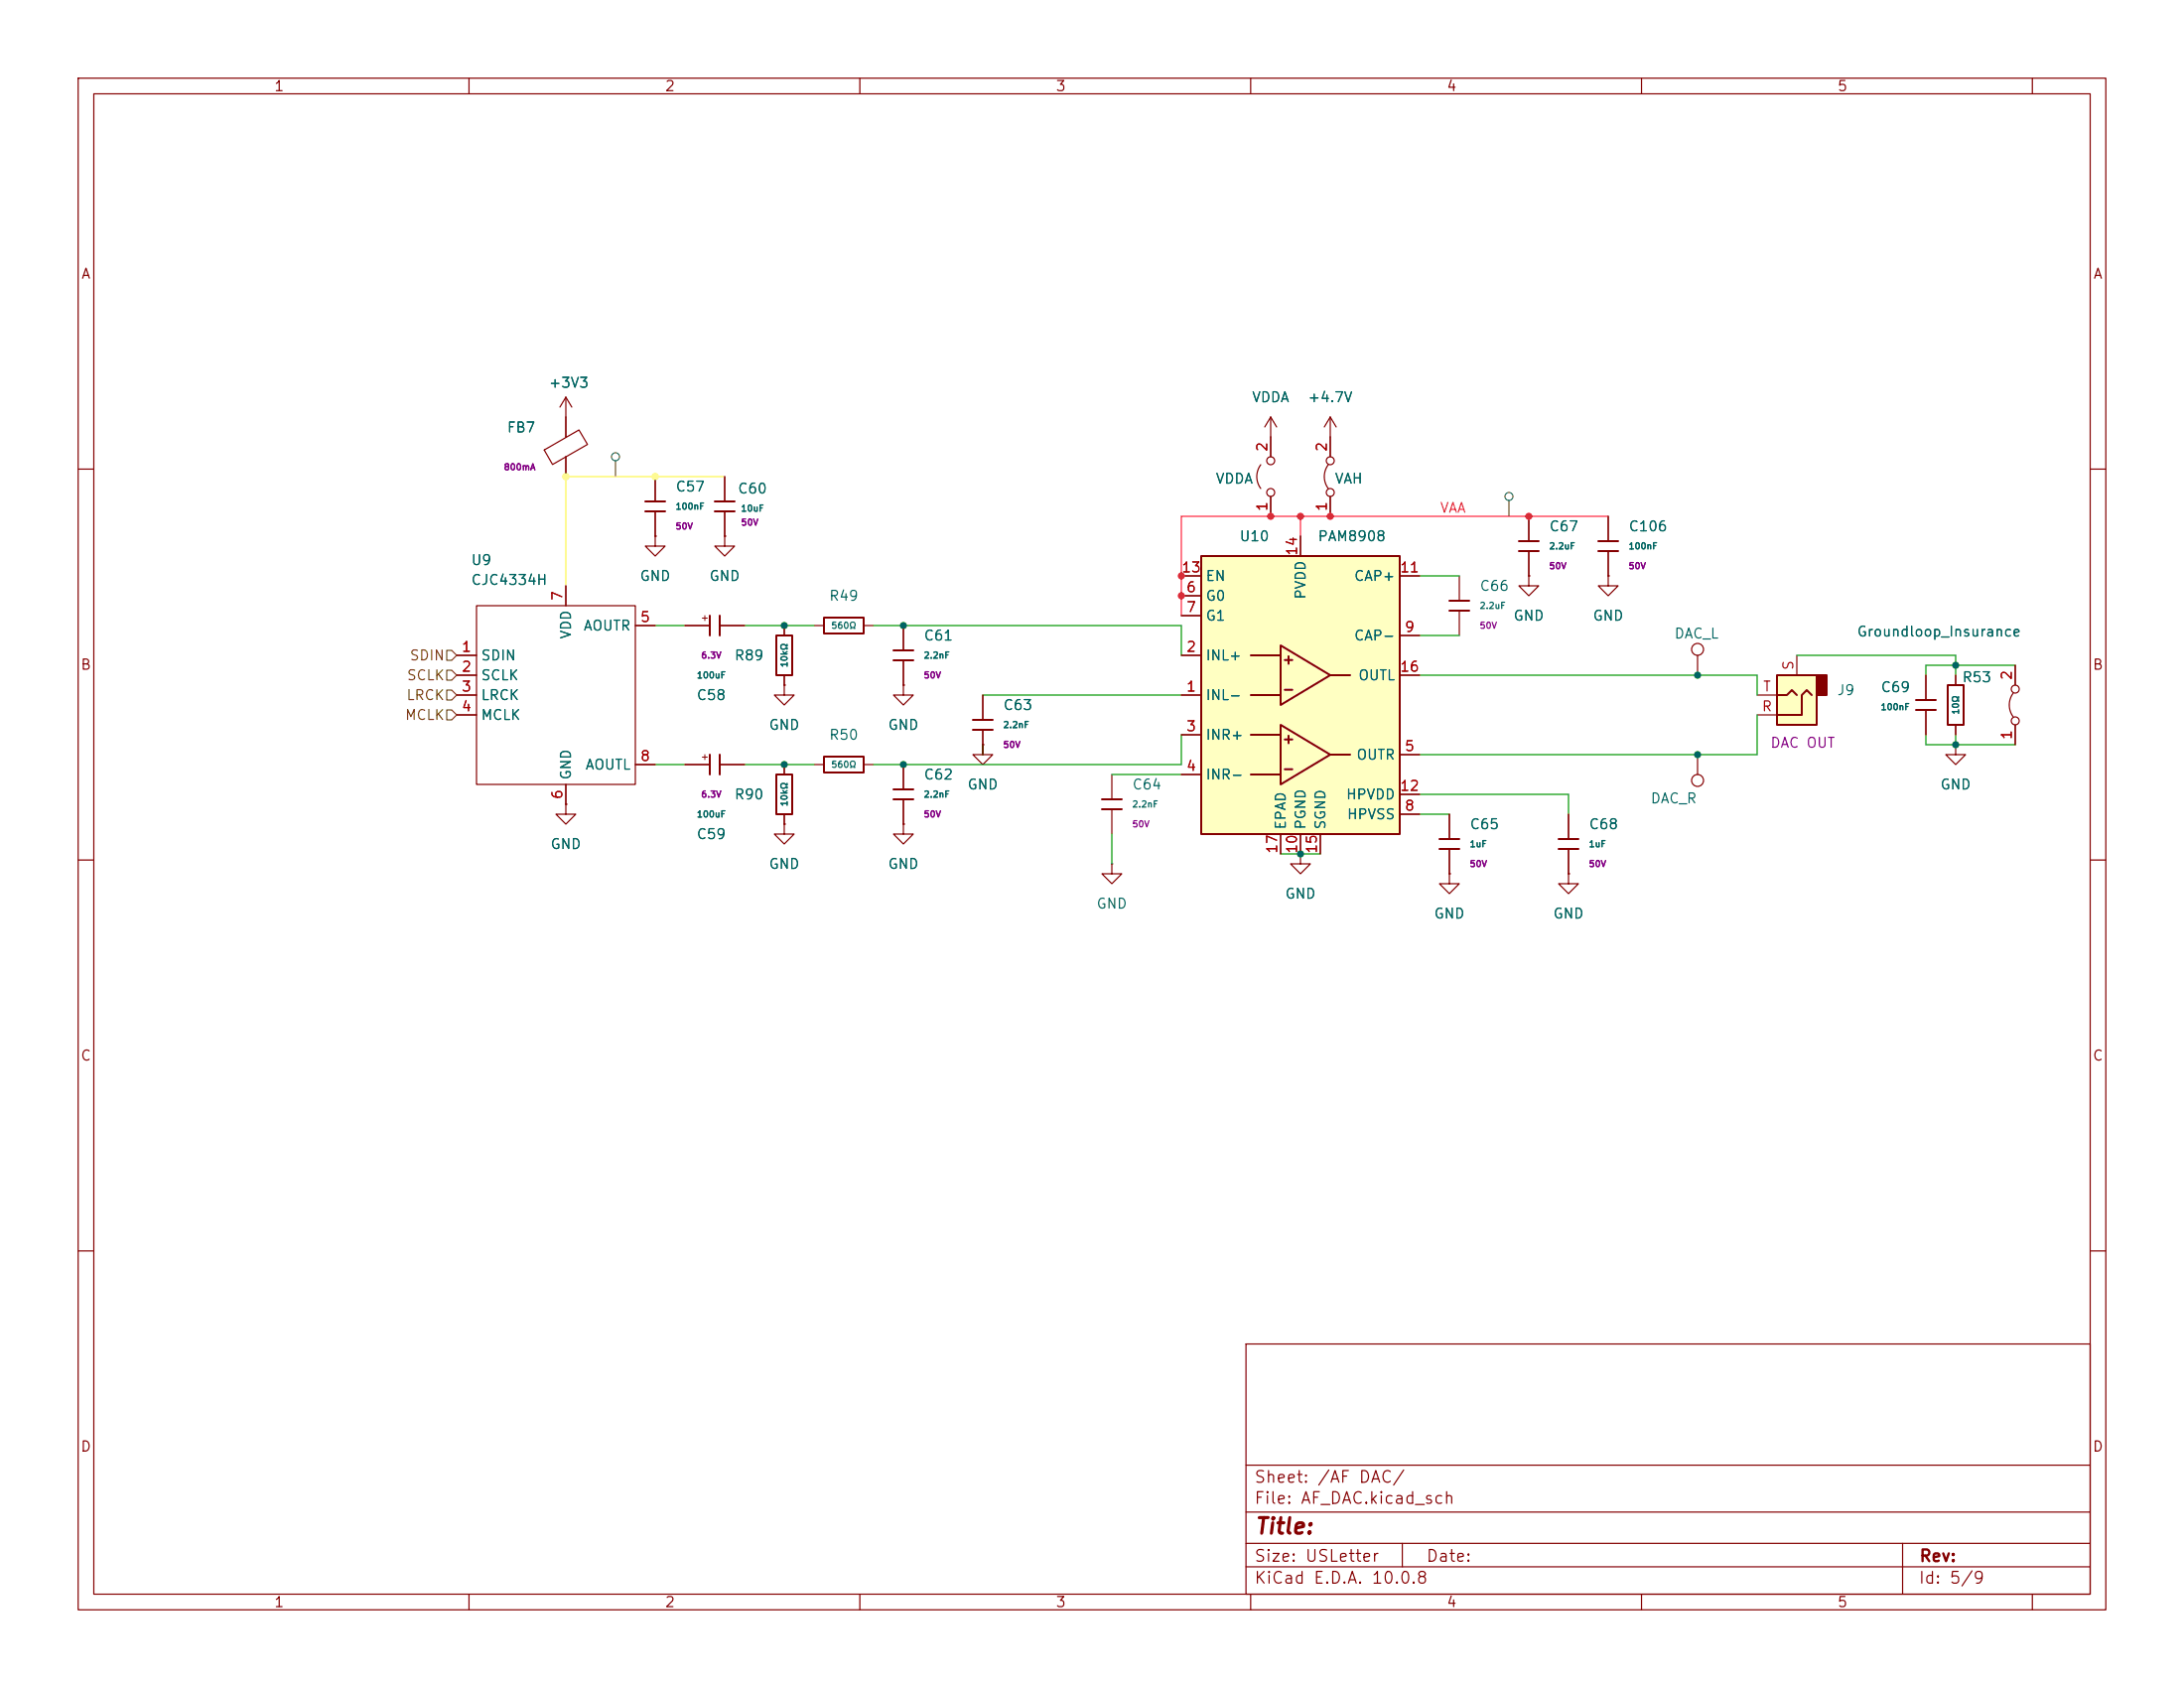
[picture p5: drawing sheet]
<svg xmlns="http://www.w3.org/2000/svg" width="279mm" height="216mm" viewBox="0 0 279 216" stroke-linecap="round" stroke-linejoin="round" font-family="sans-serif">
<g fill="none" stroke="#840000" stroke-width=".15">
<path d="M10 10h259.4v195.9h-259.4zM12 12h255.4v191.9h-255.4zM60 10v2M110 10v2M160 10v2M210 10v2M260 10v2M161.3 59.4a2.54 2.54 0 0 0 0 3.1M162.6 53.3l-.8 1.3M162.6 53.3l.7 1.3M162.6 53.3v5.1M169.9 59.4a2.54 2.54 0 0 0 0 3.1"/>
<path d="M170.2 53.3v5.1M170.2 53.3l-.8 1.3M170.2 53.3l.7 1.3M10 60h2M83.8 68.6v1.3h1.3l-1.3 1.2-1.3-1.2h1.3M83.8 68.6h.1M83.8 61v3.1M83.8 65.4v3.2M162.6 63.5v2.5M170.2 63.5v2.5M267.4 60h2M115.6 97.8v3.2"/>
<path d="M125.7 93.3v3.2h-1.2l1.2 1.3 1.3-1.3h-1.3v-1.2M125.7 95.3h.1M125.7 88.9v3.2M142.2 99.1v3.1M10 110h2M115.6 105.4v1.3h1.2l-1.2 1.3-1.3-1.3h1.3M115.6 105.4h.1M115.6 102.2v3.2M142.2 110.5v1.3h1.3l-1.3 1.2-1.2-1.2h1.2M142.2 110.5h.1M142.2 103.5v3.2M267.4 110h2"/>
<path d="M10 160h2M159.4 171.9h108v32h-108zM267.4 160h2M159.4 197.4h108M159.4 193.4h108M159.4 187.4h108M179.4 197.4v3M243.4 197.4v6.5M60 203.9v2M110 203.9v2M159.4 200.4h108M160 203.9v2"/>
<path d="M210 203.9v2M260 203.9v2"/>
<circle cx="162.6" cy="58.9" r=".51"/>
<circle cx="170.2" cy="58.9" r=".51"/>
<circle cx="162.6" cy="63" r=".51"/>
<circle cx="170.2" cy="63" r=".51"/>
</g>
<path d="M82.5 64.1h2.6M82.5 65.4h2.6M124.5 92.1h2.5M124.5 93.3h2.5M114.3 101h2.5M114.3 102.2h2.5M141 102.2h2.5M141 103.5h2.5" fill="none" stroke="#840000" stroke-width=".25"/>
<path d="M153.7 71.1h25.4v35.6h-25.4z" fill="#ffffc2"/>
<g fill="none" stroke="#840000" stroke-width=".25">
<path d="M90.8 78.7v2.6M91.4 64.1h2.6M91.4 65.4h2.6M92.1 78.7v2.6M105.4 79h5.1v2h-5.1zM153.7 71.1h25.4v35.6h-25.4zM185.4 76.8h2.6M185.4 78.1h2.6M194.3 69.2h2.5M194.3 70.5h2.5M204.5 69.2h2.5M204.5 70.5h2.5"/>
<path d="M90.8 96.5v2.6M92.1 96.5v2.6M99.3 99.1h2v5h-2zM99.3 81.3h2v5.1h-2zM105.4 96.8h5.1v2h-5.1zM114.3 83.2h2.5M114.3 84.5h2.5M160 83.8h3.8M160 88.9h3.8M160 94h3.8M160 99.1h3.8M163.8 82.6l6.4 3.8-6.4 3.8z"/>
<path d="M163.8 92.7l6.4 3.8-6.4 3.8zM170.2 86.4h2.5M170.2 96.5h2.5M245.1 90.8h2.5M245.1 89.5h2.5M249.2 87.6h2v5.1h-2zM184.1 107.3h2.6M184.1 108.6h2.6M199.4 107.3h2.5M199.4 108.6h2.5"/>
</g>
<g fill="none" stroke="#840000" stroke-width=".15">
<path d="M69.6 57.6l4.5-2.6 1.1 1.8-4.5 2.6zM72.4 50.8l-.8 1.3M72.4 50.8l.8 1.3M72.4 50.8v5.1M72.4 58.4v2.6M61 77.5h20.3v22.8h-20.3zM72.4 74.9v2.6M92.7 68.6v1.3h1.3l-1.3 1.2-1.3-1.2h1.3M92.7 68.6h.1M92.7 61v3.1M92.7 65.4v3.2M151.1 76.2h2.6"/>
<path d="M151.1 78.7h2.6M151.1 73.7h2.6M166.4 68.6v2.5M179.1 73.7h2.5M186.7 73.7v3.1M186.7 78.1v3.2M195.6 73.7v1.2h1.2l-1.2 1.3-1.3-1.3h1.3M195.6 73.7h.1M195.6 66v3.2M195.6 70.5v3.2M205.7 73.7v1.2h1.3l-1.3 1.3-1.2-1.3h1.2M205.7 73.7h.1"/>
<path d="M205.7 66v3.2M205.7 70.5v3.2M58.4 88.9h2.6M58.4 83.8h2.6M58.4 86.4h2.6M58.4 91.4h2.6M81.3 80h2.5M81.3 97.8h2.5M87.6 80h3.2M87.6 97.8h3.2M92.1 80h3.1M92.1 97.8h3.1"/>
<path d="M100.3 87.6v1.3h1.3l-1.3 1.3-1.2-1.3h1.2M100.3 87.6h.1M100.3 80v1.3M100.3 86.4v1.2M100.3 97.8v1.3M104.1 80h1.3M104.1 97.8h1.3M110.5 80h1.3M110.5 97.8h1.3M115.6 87.6v1.3h1.2l-1.2 1.3-1.3-1.3h1.3M115.6 87.6h.1M115.6 80v3.2"/>
<path d="M115.6 84.5v3.1M151.1 88.9h2.6M151.1 83.8h2.6M151.1 94h2.6M151.1 99.1h2.6M179.1 81.3h2.5M179.1 96.5h2.5M179.1 86.4h2.5M217.2 83.8v2.6M246.4 86.4v3.1M246.4 90.8v3.2M250.2 95.3v1.2h1.3l-1.3 1.3-1.3-1.3h1.3"/>
<path d="M250.2 95.3h.1M250.2 86.4v1.2M250.2 92.7v1.3M257.6 88.6a2.54 2.54 0 0 0 0 3.1M257.8 85.1v2.5M257.8 92.7v2.6M72.4 102.9v1.2h1.3l-1.3 1.3-1.3-1.3h1.3M72.4 102.9h.1M72.4 100.3v2.6M100.3 105.4v1.3h1.3l-1.3 1.3-1.2-1.3h1.2M100.3 105.4h.1M100.3 104.1v1.3"/>
<path d="M163.8 106.7v2.5M166.4 109.2v1.3h1.2l-1.2 1.3-1.3-1.3h1.3M166.4 109.2h.1M166.4 106.7v2.5M168.9 106.7v2.5M179.1 104.1h2.5M179.1 101.6h2.5M185.4 111.8v1.2h1.3l-1.3 1.3-1.3-1.3h1.3M185.4 111.8h.1M185.4 104.1v3.2M185.4 108.6v3.2M200.7 111.8v1.2h1.2l-1.2 1.3-1.3-1.3h1.3"/>
<path d="M200.7 111.8h.1M200.7 104.1v3.2M200.7 108.6v3.2"/>
<circle cx="217.2" cy="83.1" r=".76"/>
<circle cx="257.8" cy="92.2" r=".51"/>
<circle cx="257.8" cy="88.1" r=".51"/>
</g>
<path d="M89.9 79.1h.6M90.2 78.7v.7M89.9 96.8h.6M90.2 96.5v.7" fill="none" stroke="#840000" stroke-width=".13"/>
<path d="M227.3 86.4h5.1v6.3h-5.1z" fill="#ffffc2"/>
<path d="M232.4 86.4h1.3v2.5h-1.3z" fill="#840000" stroke="#840000" stroke-width=".25"/>
<path d="M227.3 86.4h5.1v6.3h-5.1zM227.3 88.9h1.3l.6-.6 .7 .6M231.8 88.9l-.7-.6-.6 .6v2.5h-3.2" fill="none" stroke="#840000" stroke-width=".25"/>
<g fill="none" stroke="#840000" stroke-width=".15">
<path d="M72.4 53.3v2.6M72.4 58.4v2.6M162.6 55.9v2.5M170.2 55.9v2.5M72.4 74.9v2.6M83.8 68.6h.1M83.8 61v3.1M83.8 65.4v3.2M92.7 68.6h.1M92.7 61v3.1M92.7 65.4v3.2M151.1 76.2h2.6"/>
<path d="M151.1 78.7h2.6M151.1 73.7h2.6M162.6 63.5v2.5M166.4 68.6v2.5M170.2 63.5v2.5M179.1 73.7h2.5M195.6 73.7h.1M195.6 66v3.2M195.6 70.5v3.2M205.7 73.7h.1M205.7 66v3.2M205.7 70.5v3.2"/>
<path d="M58.4 91.4h2.6M58.4 88.9h2.6M58.4 83.8h2.6M58.4 86.4h2.6M81.3 80h2.5M81.3 97.8h2.5M87.6 80h3.2M87.6 97.8h3.2M92.1 80h3.1M92.1 97.8h3.1M100.3 87.6h.1M100.3 80v1.3"/>
<path d="M100.3 86.4v1.2M100.3 97.8v1.3M115.6 87.6h.1M115.6 80v3.2M115.6 84.5v3.1M115.6 97.8v3.2M125.7 95.3h.1M125.7 88.9v3.2M125.7 93.3v3.2M151.1 88.9h2.6M151.1 83.8h2.6M151.1 94h2.6"/>
<path d="M151.1 99.1h2.6M179.1 81.3h2.5M179.1 96.5h2.5M179.1 86.4h2.5M217.2 96.5v2.6M224.8 91.4h2.5M224.8 88.9h2.5M229.9 83.8v2.6M246.4 86.4v3.1M246.4 90.8v3.2M250.2 95.3h.1M250.2 86.4v1.2"/>
<path d="M250.2 92.7v1.3M257.8 85.1v2.5M257.8 92.7v2.6M72.4 102.9h.1M72.4 100.3v2.6M100.3 105.4h.1M100.3 104.1v1.3M115.6 105.4h.1M115.6 102.2v3.2M163.8 106.7v2.5M166.4 109.2h.1M166.4 106.7v2.5"/>
<path d="M168.9 106.7v2.5M179.1 104.1h2.5M179.1 101.6h2.5M185.4 111.8h.1M185.4 104.1v3.2M185.4 108.6v3.2M200.7 111.8h.1M200.7 104.1v3.2M200.7 108.6v3.2"/>
<circle cx="217.2" cy="99.8" r=".76"/>
</g>
<g fill="none" stroke="#484848" stroke-width=".15">
<path d="M78.7 58.9v2.1M193 64v2"/>
<circle cx="78.7" cy="58.4" r=".51"/>
<circle cx="193" cy="63.5" r=".51"/>
</g>
<path d="M57.1 90.8h.7l.6 .6-.6 .7h-.7zM57.1 88.3h.7l.6 .6-.6 .6h-.7zM57.1 83.2h.7l.6 .6-.6 .7h-.7zM57.1 85.7h.7l.6 .7-.6 .6h-.7z" fill="none" stroke="#725600" stroke-width=".15"/>
<g fill="none" stroke="#009600" stroke-width=".15">
<path d="M181.6 73.7h5.1M83.8 80h3.8M83.8 97.8h3.8M95.2 80h8.9M95.2 97.8h8.9M111.8 80h39.3v3.8M125.7 88.9h25.4M125.7 95.3v1.2M142.2 99.1h8.9M151.1 94v3.8h-39.3M181.6 86.4h43.2v2.5M181.6 81.3h5.1"/>
<path d="M224.8 91.4v5.1h-43.2M229.9 83.8h20.3v2.6M246.4 94v1.3h11.4M250.2 94v1.3M257.8 85.1h-11.4v1.3M142.2 106.7v3.8M163.8 109.2h5.1M181.6 101.6h19.1v2.5M181.6 104.1h3.8"/>
</g>
<path d="M92.7 61h-20.3v13.9" fill="none" stroke="#fff957" stroke-width=".15"/>
<path d="M166.4 66v2.6M205.7 66h-54.6v12.7" fill="none" stroke="#ff243d" stroke-width=".15"/>
<g fill="#009600">
<circle cx="217.2" cy="96.5" r=".46"/>
<circle cx="217.2" cy="86.4" r=".46"/>
<circle cx="250.2" cy="85.1" r=".46"/>
</g>
<circle cx="195.6" cy="66" r=".46" fill="#ff243d"/>
<circle cx="250.2" cy="95.3" r=".46" fill="#009600"/>
<g fill="#ff243d">
<circle cx="151.1" cy="76.2" r=".46"/>
<circle cx="151.1" cy="73.7" r=".46"/>
<circle cx="162.6" cy="66" r=".46"/>
<circle cx="166.4" cy="66" r=".46"/>
</g>
<circle cx="166.4" cy="109.2" r=".46" fill="#009600"/>
<circle cx="170.2" cy="66" r=".46" fill="#ff243d"/>
<circle cx="115.6" cy="97.8" r=".46" fill="#009600"/>
<circle cx="83.8" cy="61" r=".46" fill="#fff957"/>
<g fill="#009600">
<circle cx="100.3" cy="80" r=".46"/>
<circle cx="115.6" cy="80" r=".46"/>
</g>
<circle cx="72.4" cy="61" r=".46" fill="#fff957"/>
<circle cx="100.3" cy="97.8" r=".46" fill="#009600"/>
<text font-size="2" fill="#840000" x="160.4" y="196.7">Title:</text>
<g font-size="1.5" fill="#840000">
<text x="160.4" y="190">Sheet: /AF DAC/</text>
<text x="160.4" y="192.7">File: AF_DAC.kicad_sch</text>
<text x="160.4" y="202.9">KiCad E.D.A. 10.0.8</text>
<text x="160.4" y="200.1">Size: USLetter</text>
<text x="182.4" y="200.1">Date:</text>
<text x="245.4" y="202.9">Id: 5/9</text>
<text x="245.4" y="200.1">Rev:</text>
</g>
<g font-size="1.3" fill="#840000">
<text x="35" y="12">1</text>
<text x="85" y="12">2</text>
<text x="135" y="12">3</text>
<text x="185" y="12">4</text>
<text x="235" y="12">5</text>
<text x="10.3" y="36">A</text>
<text x="267.7" y="36">A</text>
<text x="10.2" y="86">B</text>
<text x="163.9" y="85.3">+</text>
<text x="163.9" y="89.1">-</text>
<text x="267.6" y="86">B</text>
<text x="163.9" y="95.4">+</text>
<text x="163.9" y="99.3">-</text>
<text x="10.2" y="136">C</text>
<text x="267.6" y="136">C</text>
<text x="10.2" y="186">D</text>
<text x="267.6" y="186">D</text>
<text x="35" y="205.9">1</text>
<text x="85" y="205.9">2</text>
<text x="135" y="205.9">3</text>
<text x="185" y="205.9">4</text>
<text x="235" y="205.9">5</text>
</g>
<g font-size="1.3" fill="#006464">
<text x="70.1" y="49.9">+3V3</text>
<text x="160.1" y="51.8">VDDA</text>
<text x="167.2" y="51.8">+4.7V</text>
<text x="64.8" y="55.6">FB7</text>
<text x="86.3" y="63.2">C57</text>
<text x="94.3" y="63.4">C60</text>
<text x="155.4" y="62.2">VDDA</text>
<text x="170.7" y="62.2">VAH</text>
<text x="158.5" y="69.5">U10</text>
<text x="168.5" y="69.5">PAM8908</text>
<text x="198.1" y="68.3">C67</text>
<text x="208.3" y="68.3">C106</text>
<text x="60.2" y="72.6">U9</text>
<text x="60.2" y="75.1">CJC4334H</text>
<text x="81.8" y="74.6">GND</text>
<text x="90.6" y="74.6">GND</text>
<text x="106" y="77.2">R49</text>
<text x="154.2" y="77.2">G0</text>
<text x="154.2" y="74.6">EN</text>
<text x="167.3" y="76.8" transform="rotate(-90 167.3 76.8)">PVDD</text>
<text x="173.1" y="74.6">CAP+</text>
<text x="189.2" y="75.9">C66</text>
<text x="73.4" y="81.8" transform="rotate(-90 73.4 81.8)">VDD</text>
<text x="74.6" y="81">AOUTR</text>
<text x="118.1" y="82.2">C61</text>
<text x="154.2" y="79.7">G1</text>
<text x="173.1" y="82.2">CAP-</text>
<text x="193.5" y="79.7">GND</text>
<text x="203.7" y="79.7">GND</text>
<text x="214.1" y="82">DAC_L</text>
<text x="237.5" y="81.7">Groundloop_Insurance</text>
<text x="61.4" y="84.8">SDIN</text>
<text x="61.4" y="87.3">SCLK</text>
<text x="61.4" y="89.9">LRCK</text>
<text x="89" y="89.9">C58</text>
<text x="93.9" y="84.8">R89</text>
<text x="154.2" y="89.9">INL-</text>
<text x="154.2" y="84.8">INL+</text>
<text x="173.7" y="87.3">OUTL</text>
<text x="234.9" y="89.2">J9</text>
<text x="240.5" y="88.8">C69</text>
<text x="250.9" y="87.6">R53</text>
<text x="61.4" y="92.4">MCLK</text>
<text x="98.3" y="93.7">GND</text>
<text x="106" y="94.9">R50</text>
<text x="113.5" y="93.7">GND</text>
<text x="128.3" y="91.1">C63</text>
<text x="154.2" y="94.9">INR+</text>
<text x="73.4" y="99.8" transform="rotate(-90 73.4 99.8)">GND</text>
<text x="74.8" y="98.8">AOUTL</text>
<text x="118.1" y="100">C62</text>
<text x="123.7" y="101.3">GND</text>
<text x="144.8" y="101.3">C64</text>
<text x="154.2" y="100">INR-</text>
<text x="173.4" y="97.5">OUTR</text>
<text x="248.1" y="101.3">GND</text>
<text x="89" y="107.6">C59</text>
<text x="93.9" y="102.6">R90</text>
<text x="164.8" y="106.2" transform="rotate(-90 164.8 106.2)">EPAD</text>
<text x="167.3" y="106.2" transform="rotate(-90 167.3 106.2)">PGND</text>
<text x="169.9" y="106.2" transform="rotate(-90 169.9 106.2)">SGND</text>
<text x="172.1" y="102.6">HPVDD</text>
<text x="172.2" y="105.1">HPVSS</text>
<text x="187.9" y="106.4">C65</text>
<text x="203.2" y="106.4">C68</text>
<text x="211.1" y="103.1">DAC_R</text>
<text x="70.3" y="108.9">GND</text>
<text x="98.3" y="111.5">GND</text>
<text x="113.5" y="111.5">GND</text>
<text x="140.2" y="116.5">GND</text>
<text x="164.3" y="115.3">GND</text>
<text x="183.4" y="117.8">GND</text>
<text x="198.6" y="117.8">GND</text>
</g>
<g font-size="1.3" fill="#a90000">
<text x="162.4" y="57.9" transform="rotate(-90 162.4 57.9)">2</text>
<text x="170" y="57.9" transform="rotate(-90 170 57.9)">2</text>
<text x="162.4" y="65.5" transform="rotate(-90 162.4 65.5)">1</text>
<text x="170" y="65.5" transform="rotate(-90 170 65.5)">1</text>
<text x="166.2" y="71.2" transform="rotate(-90 166.2 71.2)">14</text>
<text x="72.3" y="76.9" transform="rotate(-90 72.3 76.9)">7</text>
<text x="151.1" y="73.5">13</text>
<text x="151.7" y="76.1">6</text>
<text x="179" y="73.5">11</text>
<text x="59" y="83.7">1</text>
<text x="81.8" y="79.9">5</text>
<text x="151.7" y="83.7">2</text>
<text x="151.7" y="78.6">7</text>
<text x="179.6" y="81.1">9</text>
<text x="59" y="86.2">2</text>
<text x="59" y="88.8">3</text>
<text x="151.7" y="88.8">1</text>
<text x="179" y="86.2">16</text>
<text x="225.4" y="88.8">T</text>
<text x="229.7" y="85.8" transform="rotate(-90 229.7 85.8)">S</text>
<text x="257.7" y="87.1" transform="rotate(-90 257.7 87.1)">2</text>
<text x="59" y="91.3">4</text>
<text x="151.7" y="93.8">3</text>
<text x="225.3" y="91.3">R</text>
<text x="257.7" y="94.7" transform="rotate(-90 257.7 94.7)">1</text>
<text x="81.8" y="97.7">8</text>
<text x="151.7" y="98.9">4</text>
<text x="179" y="101.5">12</text>
<text x="179.6" y="96.4">5</text>
<text x="72.3" y="102.3" transform="rotate(-90 72.3 102.3)">6</text>
<text x="179.6" y="104">8</text>
<text x="163.7" y="109.3" transform="rotate(-90 163.7 109.3)">17</text>
<text x="166.2" y="109.3" transform="rotate(-90 166.2 109.3)">10</text>
<text x="168.8" y="109.3" transform="rotate(-90 168.8 109.3)">15</text>
</g>
<text font-size="1.3" fill="#ff243d" x="184.1" y="65.9">VAA</text>
<g font-size="1.3" fill="#725600">
<text x="51.9" y="89.9">LRCK</text>
<text x="52" y="87.3">SCLK</text>
<text x="52.3" y="84.8">SDIN</text>
<text x="51.7" y="92.4">MCLK</text>
</g>
<text font-size="1.3" fill="#840084" x="226.4" y="96">DAC OUT</text>
<g font-size=".8" fill="#840084">
<text x="64.4" y="60.3">800mA</text>
<text x="86.3" y="67.9">50V</text>
<text x="94.7" y="67.4">50V</text>
<text x="198.1" y="73">50V</text>
<text x="208.3" y="73">50V</text>
<text x="189.2" y="80.6">50V</text>
<text x="89.6" y="84.4">6.3V</text>
<text x="118.1" y="87">50V</text>
<text x="128.3" y="95.9">50V</text>
<text x="89.6" y="102.2">6.3V</text>
<text x="118.1" y="104.7">50V</text>
<text x="144.8" y="106">50V</text>
<text x="188" y="111.1">50V</text>
<text x="203.2" y="111.1">50V</text>
</g>
<g font-size=".8" fill="#006464">
<text x="86.3" y="65.4">100nF</text>
<text x="94.7" y="65.6">10uF</text>
<text x="198.1" y="70.5">2.2uF</text>
<text x="208.3" y="70.5">100nF</text>
<text x="106.3" y="80.6">560Ω</text>
<text x="189.2" y="78.1">2.2uF</text>
<text x="89.1" y="87">100uF</text>
<text x="100.9" y="85.4" transform="rotate(-90 100.9 85.4)">10kΩ</text>
<text x="118.1" y="84.4">2.2nF</text>
<text x="128.3" y="93.3">2.2nF</text>
<text x="240.5" y="91">100nF</text>
<text x="250.8" y="91.5" transform="rotate(-90 250.8 91.5)">10Ω</text>
<text x="106.3" y="98.4">560Ω</text>
<text x="89.1" y="104.7">100uF</text>
<text x="100.9" y="103.2" transform="rotate(-90 100.9 103.2)">10kΩ</text>
<text x="118.1" y="102.2">2.2nF</text>
<text x="144.8" y="103.5">2.2nF</text>
<text x="188" y="108.6">1uF</text>
<text x="203.2" y="108.6">1uF</text>
</g>
</svg>
